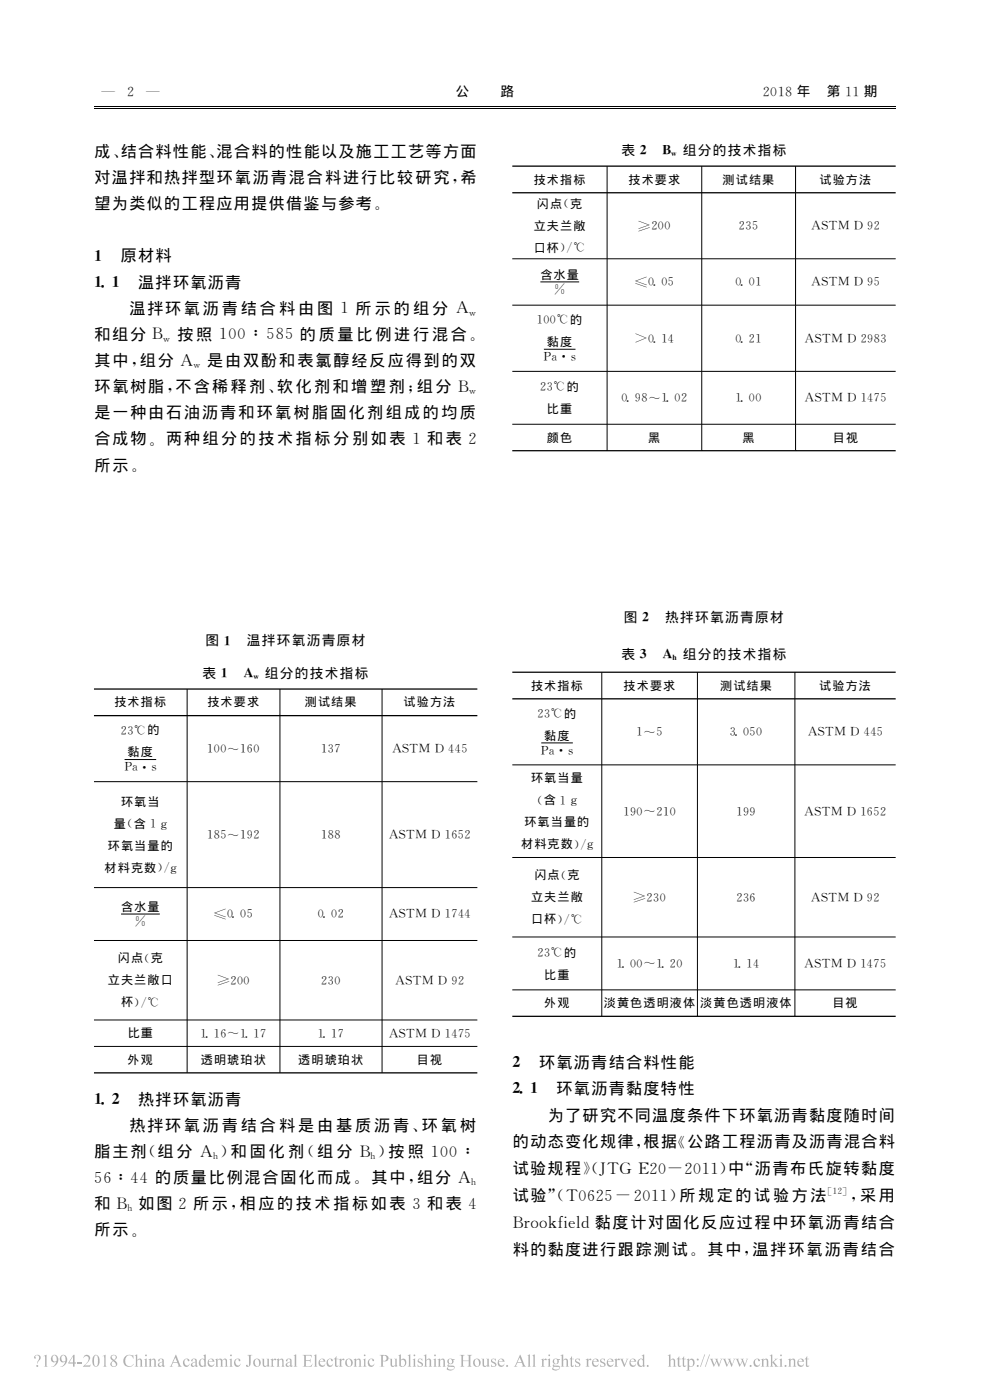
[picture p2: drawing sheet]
<svg xmlns="http://www.w3.org/2000/svg" width="210mm" height="297mm" viewBox="0 0 210 297" stroke-linecap="round" stroke-linejoin="round" font-family="sans-serif">
<path d="M108.7 35.2h81.3M108.7 40.9h81.3M108.7 95.6h81.3M19.9 146.2h81.3M19.9 151.8h81.3M108.7 142.6h81.3M108.7 148.2h81.3M108.7 215.6h81.3M19.9 227.6h81.3" fill="none" stroke="#000" stroke-width=".27"/>
<g fill="none" stroke="#000" stroke-width=".21">
<path d="M19.9 22.6h170.1M19.9 23.1h170.1M128.8 35.2v60.4M148.8 35.2v60.4M168.7 35.2v60.4M108.7 54.9h81.3M114.6 59.8h8.2M108.7 64.7h81.3M108.7 78.8h81.3M115.4 74.1h6.7M108.7 90h81.3M39.7 146.2v81.4"/>
<path d="M59.4 146.2v81.4M81 146.2v81.4M114.8 157.6h6.7M127.6 142.6v73M147.9 142.6v73M168.6 142.6v73M19.9 165.8h81.3M26.4 161.1h6.7M108.7 162.2h81.3M19.9 188.3h81.3M19.9 199.5h81.3M25.7 193.9h8.2"/>
<path d="M108.7 181.9h81.3M108.7 198.8h81.3M19.9 216.4h81.3M108.7 210h81.3M19.9 222h81.3"/>
</g>
<g fill="#b3b3b3">
<path d="M7.3 287.7a.73 .73 0 0 1 1.2-.1 .73 .73 0 0 1-.3 1.2l-.3 .5v-.5a.79 .79 0 0 0-.1-1.3 .48 .48 0 0 0-.3 .7l-.2-.2zM7.7 289.7a.22 .22 0 0 1 .4 0 .22 .22 0 0 1-.4 0z" fill-rule="evenodd"/>
<path d="M141.6 287.5l.6-.2v1.2a.54 .54 0 0 1 .7-.3 .54 .54 0 0 1 .3 .7v.9l.3 .1h-.9l.3-.2v-1a.35 .35 0 0 0-.3-.3 .35 .35 0 0 0-.4 .2v1.2l.3 .1h-.9l.3-.2v-2z" fill-rule="evenodd"/>
<path d="M13 287.5a.93 .93 0 0 1 1.1 .3 .93 .93 0 0 1 .1 1.1 1.34 1.34 0 0 1-1.5 1 1.26 1.26 0 0 0 1.1-1.1 .77 .77 0 0 1-1.1-.2 .77 .77 0 0 1 .3-1.1zM13.3 287.5a.64 .64 0 0 0-.3 .9 .64 .64 0 0 0 .9 .3 .99 .99 0 0 0-.5-1.2z" fill-rule="evenodd"/>
<path d="M15.6 287.4h.2v1.6h.3v.2h-.3v.7h-.3v-.7h-1v-.2zM15.5 287.7l-.8 1.3h.8z" fill-rule="evenodd"/>
<path d="M16.4 288.9h1v.3h-1z" fill-rule="evenodd"/>
<path d="M17.9 287.5a.77 .77 0 0 1 1.1 .2 .77 .77 0 0 1-.2 1.1l-.8 .8h.9l.4-.2-.2 .5h-1.5a2.65 2.65 0 0 0 1.2-1.9 .6 .6 0 0 0-.6-.3 .6 .6 0 0 0-.5 .4z" fill-rule="evenodd"/>
<path d="M19.9 287.6a.73 .73 0 0 1 .9-.1 .73 .73 0 0 1 .3 .8 1.08 1.08 0 0 1-1 1.6 1.75 1.75 0 0 1-.2-2.3zM20.2 287.5a2.28 2.28 0 0 0 0 2.3h.3a2.23 2.23 0 0 0 0-2.3z" fill-rule="evenodd"/>
<path d="M21.8 287.7l.6-.3v2.2l.3 .3h-.9l.3-.1v-1.7v-.4z" fill-rule="evenodd"/>
<path d="M45.5 288.4l.6-.2v.3a.52 .52 0 0 1 .5-.3 .52 .52 0 0 1 .5 .3 .53 .53 0 0 1 .7-.3 .53 .53 0 0 1 .4 .6v.9l.2 .2h-.8l.3-.2v-.9a.35 .35 0 0 0-.3-.4 .35 .35 0 0 0-.4 .3v1.1l.2 .1h-.8l.2-.2v-.9a.37 .37 0 0 0-.2-.4 .37 .37 0 0 0-.5 .2v1.1l.3 .2h-.8l.2-.1v-1.3z" fill-rule="evenodd"/>
<path d="M125.8 288.4a.67 .67 0 0 1 .8-.2 .67 .67 0 0 1 .4 .7h-1.2a.6 .6 0 0 0 .4 .7 .6 .6 0 0 0 .8-.4 .74 .74 0 0 1-1 .7 .74 .74 0 0 1-.4-1.1zM126 288.4l-.2 .3h.8a.39 .39 0 0 0-.2-.3 .39 .39 0 0 0-.4 0z" fill-rule="evenodd"/>
<path d="M28.5 287.5l.6-.2v1.2a.55 .55 0 0 1 .7-.3 .55 .55 0 0 1 .3 .7v.8l.3 .2h-.8l.2-.2v-1a.35 .35 0 0 0-.3-.3 .35 .35 0 0 0-.4 .2v1.1l.3 .2h-.9l.3-.1v-.3v-1.7v-.3z" fill-rule="evenodd"/>
<path d="M78.2 288.4a.54 .54 0 0 1 .7-.3 .54 .54 0 0 1 .3 .6h-.1a.42 .42 0 0 0-.5-.4 .42 .42 0 0 0-.3 .6 .59 .59 0 0 0 .4 .7 .59 .59 0 0 0 .7-.4 .75 .75 0 0 1-1 .7 .75 .75 0 0 1-.4-1.1z" fill-rule="evenodd"/>
<path d="M9.2 287.7l.7-.3v2.3l.3 .2h-.9l.3-.1v-2z" fill-rule="evenodd"/>
<path d="M53.6 289a.85 .85 0 0 1 1.7 0 .85 .85 0 0 1-1.7 0zM54.2 288.4a.86 .86 0 0 0 .5 1.4 .91 .91 0 0 0-.3-1.5z" fill-rule="evenodd"/>
<path d="M128.9 288.4a.69 .69 0 0 1 .8-.2 .69 .69 0 0 1 .4 .7h-1.2a.6 .6 0 0 0 .4 .7 .6 .6 0 0 0 .8-.4 .73 .73 0 0 1-1 .7 .73 .73 0 0 1-.4-1.1zM129.1 288.4l-.2 .3h.9a.4 .4 0 0 0-.3-.4 .4 .4 0 0 0-.4 .1z" fill-rule="evenodd"/>
<path d="M39.1 288.4a.56 .56 0 0 1 .6-.2 .56 .56 0 0 1 .4 .5 .27 .27 0 0 1-.3-.1 .27 .27 0 0 1-.1-.2 .6 .6 0 0 0-.6 .3 .6 .6 0 0 0 .2 .7 .55 .55 0 0 0 .5 .2 .55 .55 0 0 0 .5-.4 .76 .76 0 0 1-1 .7 .76 .76 0 0 1-.5-1.1z" fill-rule="evenodd"/>
<path d="M88.7 288.3l.9-.1v.5a.45 .45 0 0 0-.3-.4 .45 .45 0 0 0-.5 .1v.3l.3 .2a.59 .59 0 0 1 .5 .7 .59 .59 0 0 1-.9 .3h-.1v-.5a.45 .45 0 0 0 .3 .4 .45 .45 0 0 0 .5-.2v-.3l-.7-.4z" fill-rule="evenodd"/>
<path d="M44.2 288.4a.69 .69 0 0 1 .8-.2 .69 .69 0 0 1 .5 .7h-1.2a.6 .6 0 0 0 .3 .7 .6 .6 0 0 0 .8-.4 .73 .73 0 0 1-.9 .7 .73 .73 0 0 1-.4-1.1zM44.4 288.4l-.1 .3h.8a.4 .4 0 0 0-.2-.4 .4 .4 0 0 0-.5 .1z" fill-rule="evenodd"/>
<path d="M23.6 287.5a.63 .63 0 0 1 1 .1 .63 .63 0 0 1-.3 .9 .73 .73 0 0 1 .6 .9 .73 .73 0 0 1-.8 .6 .73 .73 0 0 1-.7-.8l.5-.6a.68 .68 0 0 1-.3-1.1zM23.8 287.6l-.1 .3 .5 .6a.49 .49 0 0 0 .4-.7 .49 .49 0 0 0-.8-.2zM24 288.7a.55 .55 0 0 0-.3 .8 .55 .55 0 0 0 .9 .1l-.1-.4z" fill-rule="evenodd"/>
<path d="M133.7 288.4a.69 .69 0 0 1 .8-.2 .69 .69 0 0 1 .4 .7h-1.2a.6 .6 0 0 0 .4 .7 .6 .6 0 0 0 .8-.4 .73 .73 0 0 1-1 .7 .73 .73 0 0 1-.4-1.1zM133.9 288.4l-.2 .3h.8a.4 .4 0 0 0-.2-.4 .4 .4 0 0 0-.4 .1z" fill-rule="evenodd"/>
<path d="M49.8 288.4a.54 .54 0 0 1 .7-.3 .54 .54 0 0 1 .4 .6h-.2a.42 .42 0 0 0-.5-.4 .42 .42 0 0 0-.3 .6 .59 .59 0 0 0 .4 .7 .59 .59 0 0 0 .7-.4 .75 .75 0 0 1-.9 .7 .75 .75 0 0 1-.4-1.1z" fill-rule="evenodd"/>
<path d="M52.5 287.4h1l-.3 .3v1.4a.58 .58 0 0 1-.3 .7 .58 .58 0 0 1-.7-.1l.2-.2 .3 .3 .1-.2v-1.9z" fill-rule="evenodd"/>
<path d="M55.4 288.2h.6v1.1a.36 .36 0 0 0 .3 .4 .36 .36 0 0 0 .4-.2v-1.1l-.2-.2h.5v1.4l.3 .1-.6 .2v-.3a.54 .54 0 0 1-.6 .3 .54 .54 0 0 1-.4-.6v-.9z" fill-rule="evenodd"/>
<path d="M57.3 288.4l.6-.2v.3l.4-.3a.18 .18 0 0 1 .3 .1 .18 .18 0 0 1-.2 .2l-.3-.1-.2 .3v1l.3 .2h-.9l.3-.1v-.3v-1z" fill-rule="evenodd"/>
<path d="M105.8 288.4a.69 .69 0 0 1 .7-.2 .69 .69 0 0 1 .5 .7h-1.2a.6 .6 0 0 0 .4 .7 .6 .6 0 0 0 .7-.4 .73 .73 0 0 1-.9 .7 .73 .73 0 0 1-.4-1.1zM105.9 288.4l-.1 .3h.8a.4 .4 0 0 0-.2-.4 .4 .4 0 0 0-.5 .1z" fill-rule="evenodd"/>
<path d="M62.3 287.5l.5-.2v2.5l.3 .1h-.8l.2-.4v-1.8z" fill-rule="evenodd"/>
<path d="M60.8 288.3a.6 .6 0 0 1 .7-.1 .6 .6 0 0 1 .3 .6l.1 .9h.2l-.4 .2-.1-.2a.49 .49 0 0 1-.8 .2 .49 .49 0 0 1-.1-.7l.9-.4-.1-.3a.35 .35 0 0 0-.4-.2 .35 .35 0 0 0-.2 .5l-.3-.2zM61 289.2v.5h.3l.3-.1v-.7z" fill-rule="evenodd"/>
<path d="M64.2 287.4h1.9v.6l-.3-.4-.9-.1v1h.8l.2-.3v.8l-.2-.3h-.8l.1 1.1a.89 .89 0 0 0 1.2-.5l-.1 .6h-1.9l.3-.1v-.3v-1.8z" fill-rule="evenodd"/>
<path d="M66.5 287.5l.6-.2v2.4l.2 .2h-.8l.3-.1v-2.1z" fill-rule="evenodd"/>
<path d="M92.1 287.5a.2 .2 0 0 1 .4 0 .2 .2 0 0 1-.4 0zM91.8 288.4l.6-.2v1.5l.3 .2h-.8l.2-.1v-1.3z" fill-rule="evenodd"/>
<path d="M71.3 287.7l.1 .5h.4l-.4 .1v1.3l.1 .1 .3-.1a.38 .38 0 0 1-.5 .4 .38 .38 0 0 1-.3-.5v-1.2h-.2z" fill-rule="evenodd"/>
<path d="M130.2 288.4l.6-.2v.3l.3-.3h.2a.2 .2 0 0 1 .1 .3 .2 .2 0 0 1-.3-.1l-.3 .3v1l.3 .2h-.9l.3-.2v-1.2z" fill-rule="evenodd"/>
<path d="M71.8 288.4l.6-.2v.3l.3-.3h.2a.2 .2 0 0 1 .1 .3 .21 .21 0 0 1-.4-.1l-.2 .3v1l.3 .2h-.9l.3-.2v-1.2z" fill-rule="evenodd"/>
<path d="M127.4 288.3l.9-.1v.5a.47 .47 0 0 0-.3-.4 .47 .47 0 0 0-.5 .1l.3 .5a.59 .59 0 0 1 .6 .8 .59 .59 0 0 1-1 .2h-.1v-.5a.48 .48 0 0 0 .3 .4 .48 .48 0 0 0 .6-.2l-.1-.3-.7-.4z" fill-rule="evenodd"/>
<path d="M77.2 287.5a.18 .18 0 0 1 .3 0 .18 .18 0 0 1-.3 0zM76.9 288.4l.6-.2v1.5l.3 .2h-.9l.3-.1v-.3v-1z" fill-rule="evenodd"/>
<path d="M30.8 287.5a.18 .18 0 0 1 .3 0 .18 .18 0 0 1-.3 0zM30.5 288.4l.6-.2v1.5l.3 .2h-.8l.2-.1v-1.3z" fill-rule="evenodd"/>
<path d="M80.5 287.4h.9a.76 .76 0 0 1 1 .8 .76 .76 0 0 1-1.2 .5v1.1l.4 .1h-1.1l.3-.1 .1-.3v-1.8zM81.2 287.6v1a.57 .57 0 0 0 .8-.5 .57 .57 0 0 0-.8-.5z" fill-rule="evenodd"/>
<path d="M82.5 288.2h.6v1.1a.36 .36 0 0 0 .3 .4 .36 .36 0 0 0 .5-.2l-.1-1.1-.2-.2h.5v1.3l.1 .2h.2l-.5 .2v-.3a.54 .54 0 0 1-.7 .3 .54 .54 0 0 1-.4-.6v-.9z" fill-rule="evenodd"/>
<path d="M48.8 287.5a.2 .2 0 0 1 .4 0 .2 .2 0 0 1-.4 0zM48.6 288.4l.5-.2 .1 1.5 .2 .2h-.8l.2-.1 .1-.3-.1-1z" fill-rule="evenodd"/>
<path d="M86.5 287.5l.5-.2v2.5l.3 .1h-.8l.2-.4v-1.8z" fill-rule="evenodd"/>
<path d="M87.7 287.5a.2 .2 0 0 1 .4 0 .2 .2 0 0 1-.4 0zM87.5 288.4l.6-.2v1.5l.2 .2h-.8l.2-.1v-1.3z" fill-rule="evenodd"/>
<path d="M40.6 288.5a.61 .61 0 0 1 .7-.3 .61 .61 0 0 1 .4 .6l.1 .9h.2l-.4 .2-.1-.2a.49 .49 0 0 1-.8 .2 .49 .49 0 0 1-.1-.7l.9-.4-.1-.3a.35 .35 0 0 0-.4-.2 .35 .35 0 0 0-.2 .5l-.2-.1zM40.9 289.2v.5h.3l.3-.1v-.7z" fill-rule="evenodd"/>
<path d="M67.8 288.4a.67 .67 0 0 1 .8-.2 .67 .67 0 0 1 .4 .7h-1.2a.6 .6 0 0 0 .4 .7 .6 .6 0 0 0 .8-.4 .74 .74 0 0 1-1 .7 .74 .74 0 0 1-.4-1.1zM68 288.4l-.2 .3h.8a.39 .39 0 0 0-.2-.3 .39 .39 0 0 0-.4 0z" fill-rule="evenodd"/>
<path d="M145.6 288.4l.6-.2v.4a.62 .62 0 0 1 .7-.4 .62 .62 0 0 1 .4 .8 .76 .76 0 0 1-.3 .8 .76 .76 0 0 1-.8 0v.7l.2 .2h-.9l.3-.1v-.3v-1.8zM146.2 288.7v.6a.46 .46 0 0 0 .5 .6 .46 .46 0 0 0 .3-.7 .49 .49 0 0 0-.2-.7 .49 .49 0 0 0-.6 .2z" fill-rule="evenodd"/>
<path d="M92.7 288.4l.6-.2v.3a.54 .54 0 0 1 .7-.3 .54 .54 0 0 1 .4 .6v1l.2 .1h-.8l.3-.2v-.9l-.1-.3-.2-.1-.5 .2v1.1l.3 .2h-.8l.2-.2v-1.2z" fill-rule="evenodd"/>
<path d="M95.1 288.4l.4-.2 .9 .1v.2h-.3a.68 .68 0 0 1-.1 .8 .68 .68 0 0 1-.8 .1l-.1 .2 .3 .1a.73 .73 0 0 1 1 .5 .9 .9 0 0 1-.8 .6 .9 .9 0 0 1-.8-.5l.3-.4-.2-.3 .3-.3-.3-.5zM95.3 288.4a.48 .48 0 0 0-.1 .6 .48 .48 0 0 0 .6 .2 .48 .48 0 0 0 .1-.6 .48 .48 0 0 0-.6-.2zM95.1 289.9l-.1 .3a.73 .73 0 0 0 .7 .3 .73 .73 0 0 0 .6-.5z" fill-rule="evenodd"/>
<path d="M114.7 288.4l.6-.2v.3l.3-.3h.2a.2 .2 0 0 1 .1 .3 .21 .21 0 0 1-.4-.1l-.2 .3v1l.3 .2h-.9l.3-.2v-1.2z" fill-rule="evenodd"/>
<path d="M97.5 287.4h1.1l-.4 .3v.9h1.2v-1l-.3-.2h1l-.3 .2v2l.3 .3h-1l.3-.1v-1.1h-1.2v.9l.4 .3h-1.1l.3-.1 .1-.3v-1.8z" fill-rule="evenodd"/>
<path d="M167.1 288.4l.6-.2v.3a.52 .52 0 0 1 .6-.3 .52 .52 0 0 1 .4 .6v1l.2 .1h-.8l.2-.1 .1-.3v-.9l-.3-.2-.4 .2v1.2l.2 .1h-.8l.3-.2v-1.2z" fill-rule="evenodd"/>
<path d="M102.1 288.2h.6v1.1a.36 .36 0 0 0 .2 .4 .36 .36 0 0 0 .5-.2l-.1-1.1-.2-.2h.6v1.4l.3 .1-.6 .2v-.3a.54 .54 0 0 1-.7 .3 .54 .54 0 0 1-.4-.6v-.9z" fill-rule="evenodd"/>
<path d="M104.3 288.3l.9-.1v.5a.47 .47 0 0 0-.3-.4 .47 .47 0 0 0-.5 .1l.2 .5a.59 .59 0 0 1 .6 .8 .59 .59 0 0 1-1 .2h-.1v-.5a.48 .48 0 0 0 .4 .4 .48 .48 0 0 0 .5-.2l-.1-.3-.7-.4z" fill-rule="evenodd"/>
<path d="M69.5 288.4a.54 .54 0 0 1 .6-.3 .54 .54 0 0 1 .4 .6h-.2a.42 .42 0 0 0-.5-.4 .42 .42 0 0 0-.3 .6 .59 .59 0 0 0 .4 .7 .59 .59 0 0 0 .8-.4 .75 .75 0 0 1-1 .7 .75 .75 0 0 1-.4-1.1z" fill-rule="evenodd"/>
<path d="M156 288.2h.7l-.1 .2 .4 1.1 .4-.8-.4-.5h.8l-.2 .2 .4 1.1 .4-1.1-.2-.2 .5 .1-.7 1.6-.6-1.1-.6 1.1-.6-1.5z" fill-rule="evenodd"/>
<path d="M110.3 287.4l1 2.3 .3 .2h-1l.3-.2-.2-.6h-1l-.2 .6 .2 .2h-.7l.4-.5zM110.2 288l-.5 1h.9z" fill-rule="evenodd"/>
<path d="M111.8 287.5l.6-.2v2.4l.2 .2h-.8l.3-.1v-2.1z" fill-rule="evenodd"/>
<path d="M112.9 287.5l.5-.2v2.2l.1 .3 .2 .1h-.8l.2-.1v-.3v-1.7v-.3z" fill-rule="evenodd"/>
<path d="M43.1 287.5l.5-.2v2.3l.3 .1-.6 .2v-.2a.74 .74 0 0 1-1 0 .74 .74 0 0 1 0-1l.4-.5 .6 .1v-.6zM42.7 288.4a.77 .77 0 0 0 .5 1.3l.1-.1v-.9a.39 .39 0 0 0-.2-.3 .39 .39 0 0 0-.4 0z" fill-rule="evenodd"/>
<path d="M116.3 287.5a.2 .2 0 0 1 .4 0 .2 .2 0 0 1-.4 0zM116.1 288.4l.6-.2v1.6l.2 .1h-.8l.2-.2v-1.2z" fill-rule="evenodd"/>
<path d="M117.4 288.4l.5-.2 .9 .2-.4 .1a.68 .68 0 0 1-.1 .8 .68 .68 0 0 1-.8 .1l-.1 .2 .3 .1a.72 .72 0 0 1 1.1 .5 .9 .9 0 0 1-.8 .6 .9 .9 0 0 1-.9-.5l.3-.4-.1-.3 .2-.3-.3-.4zM117.6 288.4a.49 .49 0 0 0-.1 .6 .49 .49 0 0 0 .6 .2 .5 .5 0 0 0 .1-.6 .5 .5 0 0 0-.6-.2zM117.5 289.9l-.2 .3a.73 .73 0 0 0 .7 .3 .73 .73 0 0 0 .6-.5z" fill-rule="evenodd"/>
<path d="M160.1 288.4a.56 .56 0 0 1 .6-.2 .56 .56 0 0 1 .4 .5 .27 .27 0 0 1-.3-.1 .27 .27 0 0 1-.1-.2 .6 .6 0 0 0-.6 .3 .6 .6 0 0 0 .2 .7 .55 .55 0 0 0 .5 .2 .55 .55 0 0 0 .5-.4 .76 .76 0 0 1-1 .7 .76 .76 0 0 1-.5-1.1z" fill-rule="evenodd"/>
<path d="M121.3 287.7v.5h.4l-.4 .1v1.3l.1 .1 .3-.1a.32 .32 0 0 1-.3 .3 .32 .32 0 0 1-.4-.2v-1.4h-.2z" fill-rule="evenodd"/>
<path d="M122.1 288.3l.9-.1v.5a.44 .44 0 0 0-.3-.4 .44 .44 0 0 0-.5 .2l.3 .4a.59 .59 0 0 1 .5 .7 .59 .59 0 0 1-.9 .3h-.1v-.5a.48 .48 0 0 0 .3 .4 .48 .48 0 0 0 .5-.2v-.3l-.8-.5z" fill-rule="evenodd"/>
<path d="M74.9 288.4l.6-.2v.3a.52 .52 0 0 1 .7-.3 .52 .52 0 0 1 .3 .6l.1 1 .2 .1h-.8l.2-.1v-.3v-.9l-.2-.2-.5 .2v1.2l.3 .1h-.8l.2-.2v-1.2z" fill-rule="evenodd"/>
<path d="M124.2 288.4l.6-.2v.3l.3-.3 .3 .1a.23 .23 0 0 1-.2 .2 .23 .23 0 0 1-.2-.1l-.2 .3v1l.3 .2h-.9l.3-.2v-1.2z" fill-rule="evenodd"/>
<path d="M153.3 288.2h.7l-.1 .3 .4 1 .4-.8-.4-.5h.7l-.1 .3 .4 1 .4-1.1-.2-.2 .5 .1-.3 .2-.5 1.4-.5-1.1-.6 1.1-.6-1.5z" fill-rule="evenodd"/>
<path d="M73.1 289a.86 .86 0 0 1 1.7 0 .86 .86 0 0 1-1.7 0zM73.7 288.4a.88 .88 0 0 0 .5 1.4 .9 .9 0 0 0-.3-1.5z" fill-rule="evenodd"/>
<path d="M37.3 287.4l1 2.3 .3 .2h-1l.3-.2-.3-.6h-.9l-.3 .6 .3 .2h-.8l.5-.5zM37.2 288l-.5 1h.9z" fill-rule="evenodd"/>
<path d="M118.9 287.5l.6-.2v1.2a.55 .55 0 0 1 .7-.3 .55 .55 0 0 1 .3 .7v.9l.2 .1h-.8l.3-.2v-1a.35 .35 0 0 0-.4-.3 .35 .35 0 0 0-.3 .2v1.2l.2 .1h-.8l.2-.1v-2.1z" fill-rule="evenodd"/>
<path d="M84.4 287.5l.6-.2v1.2a.69 .69 0 0 1 1-.2 .69 .69 0 0 1 .1 1 .91 .91 0 0 1-1.4 .5v-2.1zM85.1 288.5l-.1 1.2a.64 .64 0 0 0 .9-.2 .64 .64 0 0 0-.2-.9l-.3-.2z" fill-rule="evenodd"/>
<path d="M136.1 287.5l.5-.2v2.2l.1 .2h.2l-.6 .2v-.2a.75 .75 0 0 1-1 0 .75 .75 0 0 1 0-1l.5-.5 .5 .1v-.7zM135.7 288.4a.75 .75 0 0 0-.2 .8 .75 .75 0 0 0 .7 .5l.1-.1v-.9a.39 .39 0 0 0-.2-.3 .39 .39 0 0 0-.4 0z" fill-rule="evenodd"/>
<path d="M58.6 288.4l.6-.2v.3a.52 .52 0 0 1 .6-.3 .52 .52 0 0 1 .3 .6l.1 1 .2 .1h-.8l.2-.1 .1-.3-.1-.9-.2-.2-.4 .2v1.2l.2 .1h-.8l.2-.2v-1.2z" fill-rule="evenodd"/>
<path d="M31.4 288.4l.6-.2v.3a.54 .54 0 0 1 .7-.3 .54 .54 0 0 1 .4 .6v1l.2 .1h-.8l.2-.2v-.9v-.3l-.2-.1-.5 .2v1.1l.3 .2h-.8l.2-.2v-1.2z" fill-rule="evenodd"/>
<path d="M11 287.7a.85 .85 0 0 1 1.1-.1 .85 .85 0 0 1 .3 1.1 1.38 1.38 0 0 1-1.6 1.2 1.2 1.2 0 0 0 1.2-1.1 .75 .75 0 0 1-1.1-.1 .75 .75 0 0 1 .1-1zM11.3 287.7a.65 .65 0 0 0-.1 .7 .65 .65 0 0 0 .7 .3 .74 .74 0 0 0-.5-1.2z" fill-rule="evenodd"/>
<path d="M144 287.7l.1 .5h.4l-.4 .1v1.3l.1 .1 .3-.1a.39 .39 0 0 1-.4 .4 .39 .39 0 0 1-.3-.5v-1.2h-.3z" fill-rule="evenodd"/>
<path d="M145.1 287.7v.5h.4l-.4 .1v1.3l.1 .1 .3-.1a.32 .32 0 0 1-.4 .3 .32 .32 0 0 1-.3-.2v-1.4h-.3z" fill-rule="evenodd"/>
<path d="M33.7 288.3a.62 .62 0 0 1 .7-.1 .62 .62 0 0 1 .3 .6l.1 .9h.2l-.4 .2-.2-.2a.51 .51 0 0 1-.9 .1 .51 .51 0 0 1 .5-.8l.4-.2v-.3a.36 .36 0 0 0-.4-.2 .36 .36 0 0 0-.3 .5l-.1-.1zM33.8 289.2l.1 .5h.3l.2-.1v-.7z" fill-rule="evenodd"/>
<path d="M147.8 288.4a.21 .21 0 0 1 .4 0 .21 .21 0 0 1-.4 0zM147.7 289.7a.25 .25 0 0 1 .5 0 .25 .25 0 0 1-.5 0z" fill-rule="evenodd"/>
<path d="M149.4 287.3h.1l-.9 2.6h-.1z" fill-rule="evenodd"/>
<path d="M150.4 287.3h.2l-1 2.6h-.1z" fill-rule="evenodd"/>
<path d="M150.6 288.2h.7l-.2 .3 .4 1 .4-.8-.3-.5h.7l-.1 .3 .3 1 .4-1.1-.2-.2 .5 .1-.2 .2-.5 1.4-.5-1.1-.6 1.1z" fill-rule="evenodd"/>
<path d="M26.6 287.7a1.78 1.78 0 0 1 1.6-.2l.1-.1v.8a.92 .92 0 0 0-1.1-.7 .92 .92 0 0 0-.6 1.2 .98 .98 0 0 0 .6 1.1 .98 .98 0 0 0 1.2-.5 1.24 1.24 0 0 1-1.9 .3 1.24 1.24 0 0 1 .1-1.9z" fill-rule="evenodd"/>
<path d="M89.9 287.5l.5-.2v1.2a.55 .55 0 0 1 .7-.3 .55 .55 0 0 1 .3 .7v.8l.3 .2h-.8l.2-.2v-1a.35 .35 0 0 0-.3-.3 .35 .35 0 0 0-.4 .2v1.1l.3 .2h-.8l.2-.1v-.3v-1.7v-.3z" fill-rule="evenodd"/>
<path d="M100.3 289a.85 .85 0 0 1 1.7 0 .85 .85 0 0 1-1.7 0zM100.8 288.4a.86 .86 0 0 0 .6 1.4 .91 .91 0 0 0-.4-1.5z" fill-rule="evenodd"/>
<path d="M161.3 288.4l.6-.2v.3a.54 .54 0 0 1 .7-.3 .54 .54 0 0 1 .3 .6v1l.3 .1h-.8l.2-.2v-.9v-.3l-.3-.1-.4 .2v1.1l.3 .2h-.8l.2-.2v-1.2z" fill-rule="evenodd"/>
<path d="M163.2 287.5l.6-.2v1.7l.6-.6-.1-.2h.7l-.9 .7 1 1h-.8l.1-.2-.6-.7v.8l.3 .1h-.9l.3-.1v-.3v-1.7l-.1-.3z" fill-rule="evenodd"/>
<path d="M165.5 287.5a.18 .18 0 0 1 .3 0 .18 .18 0 0 1-.3 0zM165.2 288.4l.6-.2v1.5l.3 .2h-.9l.3-.1v-1.3z" fill-rule="evenodd"/>
<path d="M131.5 288.2h.8l-.2 .2 .4 1.1 .4-1.1-.1-.2h.5l-.8 1.7-.8-1.5z" fill-rule="evenodd"/>
<path d="M169.3 288.4a.67 .67 0 0 1 .8-.2 .67 .67 0 0 1 .4 .7h-1.1a.6 .6 0 0 0 .3 .7 .6 .6 0 0 0 .8-.4 .74 .74 0 0 1-1 .7 .74 .74 0 0 1-.4-1.1zM169.5 288.4l-.1 .3h.7a.39 .39 0 0 0-.1-.3 .39 .39 0 0 0-.5 0z" fill-rule="evenodd"/>
<path d="M171.2 287.7v.5h.4l-.4 .1v1.3l.1 .1 .3-.1a.32 .32 0 0 1-.3 .3 .32 .32 0 0 1-.4-.2v-1.4h-.3z" fill-rule="evenodd"/>
<circle cx="107.5" cy="289.7" r=".23"/>
<circle cx="166.6" cy="289.7" r=".23"/>
<circle cx="159.2" cy="289.7" r=".23"/>
<circle cx="137.4" cy="289.7" r=".22"/>
</g>
<g font-size="3.4">
<text x="20.1" y="33.3">成、 结合料性能、 混合料的性能以及施工工艺等方面</text>
<text x="20.1" y="38.8">对温拌和热拌型环氧沥青混合料进行比较研究， 希</text>
<text x="20.1" y="44.4">望为类似的工程应用提供借鉴与参考。</text>
<text x="19.1" y="55.8">１</text>
<text x="25.6" y="55.5">原材料</text>
<text x="19.1" y="61.3">１．</text>
<text x="22.8" y="61.3">１</text>
<text x="29.3" y="61">温拌环氧沥青</text>
<text x="27.5" y="66.5">温拌环氧 沥 青 结 合 料 由 图 １ 所 示 的 组 分 Ａ</text>
<text x="20.1" y="77.6">其中， 组分 Ａ</text>
<text x="20.1" y="72.1">和组分 Ｂ</text>
<text x="37.6" y="72.1">按照 １００∶５８５的质量比例 进行 混合。</text>
<text x="43.9" y="77.6">是由双酚和表氯醇经反应得到的双</text>
<text x="20.1" y="83.2">环氧树脂， 不含稀释剂、 软化剂和增塑剂； 组分 Ｂ</text>
<text x="20.1" y="88.7">是一种由石油沥青和环氧树脂固化剂组成的均质</text>
<text x="20.1" y="94.3">合成物。</text>
<text x="35.3" y="94.3">两种组分的技术指标分别如表 １和表２</text>
<text x="20.1" y="99.8">所示。</text>
<text x="107.9" y="226.8">２</text>
<text x="114.3" y="226.4">环氧沥青结合料性能</text>
<text x="107.9" y="232.3">２．</text>
<text x="111.6" y="232.3">１</text>
<text x="118" y="232">环氧沥青黏度特性</text>
<text x="19.1" y="234.7">１．</text>
<text x="22.8" y="234.7">２</text>
<text x="27.5" y="239.9">热拌环氧 沥 青 结 合 料 是 由 基 质 沥 青、 环 氧 树</text>
<text x="29.3" y="234.3">热拌环氧沥青</text>
<text x="116.2" y="237.7">为了研究不同温度条件下环氧沥青黏度随时间</text>
<text x="20.1" y="245.4">脂主剂（ 组 分 Ａ ） 和 固 化 剂 （ 组 分 Ｂ ） 按 照 １００∶</text>
<text x="108.8" y="243.4">的动态变化规律， 根据《 公路工程沥青及沥青混合料</text>
<text x="19.1" y="251.3">５６∶４４ 的质量比例混合固化而成。</text>
<text x="78.8" y="251">其中， 组分 Ａ</text>
<text x="108.8" y="249">试验规程》 （ＪＴＧＥ２</text>
<text x="138.7" y="249.4">０－２１</text>
<text x="146.1" y="249.4">０１） 中“ 沥青布氏旋转黏度</text>
<text x="20.1" y="256.5">和 Ｂ 如图２所示， 相应的技术指标如表３和表４</text>
<text x="108.8" y="254.8">试验”（ Ｔ０２</text>
<text x="123.7" y="255.1">６５－２１</text>
<text x="135.4" y="255.1">０１） 所规定的试验方法</text>
<text x="180.3" y="254.6">， 采用</text>
<text x="20.1" y="262">所示。</text>
<text x="108.2" y="260.8">Ｂｒｏｋｉｌ</text>
<text x="111.7" y="260.8">ｏ ｆｅｄ黏度计对固化反应过程中环氧沥青结合</text>
<text x="108.8" y="266.2">料的黏度进行跟踪测试。</text>
<text x="150" y="266.2">其中， 温拌环氧沥青结合</text>
</g>
<g font-size="2.9">
<text x="21.5" y="20.4">— ２ —</text>
<text x="96.6" y="20.4">公</text>
<text x="106.2" y="20.4">路　　　　　　　　　　　 　　　　　２１</text>
<text x="162.7" y="20.7">０８年</text>
<text x="175.3" y="20.4">第１</text>
<text x="180.1" y="20.7">１期</text>
<text x="131.8" y="32.8">表２</text>
<text x="140" y="33.1">Ｂ 组分的技术指标</text>
<text x="132.3" y="131.9">图２</text>
<text x="141.1" y="131.9">热拌环氧沥青原材</text>
<text x="43.6" y="136.9">图１</text>
<text x="52.3" y="136.9">温拌环氧沥青原材</text>
<text x="43" y="143.7">表１</text>
<text x="131.8" y="139.8">表３</text>
<text x="140.1" y="140.1">Ａ 组分的技术指标</text>
<text x="51.3" y="144">Ａ 组分的技术指标</text>
</g>
<g font-size="2.6">
<text x="113.2" y="38.9">技术指标</text>
<text x="133.3" y="38.9">技术要求</text>
<text x="153.2" y="38.9">测试结果</text>
<text x="173.8" y="38.9">试验方法</text>
<text x="113.9" y="44.1">闪点（ 克</text>
<text x="113.2" y="48.8">立夫兰敞</text>
<text x="113.2" y="53.4">口杯）／ ℃</text>
<text x="135.4" y="49.2">≥２０</text>
<text x="138.9" y="49">０</text>
<text x="156.1" y="49">２５</text>
<text x="157.5" y="49">３</text>
<text x="171.8" y="49">ＡＳＴＭ Ｄ９</text>
<text x="184.7" y="49">２</text>
<text x="114.6" y="59.1">含水量</text>
<text x="117.4" y="62.5">％</text>
<text x="134.7" y="61.1">≤０．５</text>
<text x="139.6" y="60.9">０</text>
<text x="155.4" y="60.9">０．１</text>
<text x="158.2" y="60.9">０</text>
<text x="171.8" y="60.9">ＡＳＴＭ Ｄ９</text>
<text x="184.7" y="60.9">５</text>
<text x="113.2" y="69">１０℃的</text>
<text x="114.6" y="69">０</text>
<text x="114.9" y="76.8">Ｐａ· ｓ</text>
<text x="116" y="73.4">黏度</text>
<text x="134.7" y="73">＞０．４</text>
<text x="139.6" y="72.9">１</text>
<text x="155.4" y="72.9">０．１</text>
<text x="158.2" y="72.9">２</text>
<text x="170.4" y="72.9">ＡＳＴＭ Ｄ２８</text>
<text x="183.3" y="72.9">９３</text>
<text x="113.9" y="83.2">２</text>
<text x="115.3" y="83.2">３℃的</text>
<text x="116" y="87.6">比重</text>
<text x="131.2" y="85.5">０．８～１．２</text>
<text x="134" y="85.5">９</text>
<text x="142.4" y="85.5">０</text>
<text x="155.4" y="85.5">１．０</text>
<text x="158.2" y="85.5">０</text>
<text x="170.4" y="85.5">ＡＳＴＭ Ｄ１７</text>
<text x="183.3" y="85.5">４５</text>
<text x="116" y="93.7">颜色</text>
<text x="137.5" y="93.7">黑</text>
<text x="157.5" y="93.7">黑</text>
<text x="176.6" y="93.7">目视</text>
<text x="24.3" y="149.9">技术指标</text>
<text x="44" y="149.9">技术要求</text>
<text x="64.7" y="149.9">测试结果</text>
<text x="85.6" y="149.9">试验方法</text>
<text x="112.6" y="146.3">技术指标</text>
<text x="132.3" y="146.3">技术要求</text>
<text x="152.7" y="146.3">测试结果</text>
<text x="173.7" y="146.3">试验方法</text>
<text x="113.3" y="152.5">２</text>
<text x="114.7" y="152.5">３℃的</text>
<text x="25" y="156">２</text>
<text x="26.4" y="156">３℃的</text>
<text x="27.1" y="160.4">黏度</text>
<text x="43.3" y="159.9">１０～１０</text>
<text x="44.7" y="159.9">０</text>
<text x="51.7" y="159.9">６</text>
<text x="67.5" y="159.9">１７</text>
<text x="68.9" y="159.9">３</text>
<text x="82.9" y="159.9">ＡＳＴＭ Ｄ４５</text>
<text x="95.8" y="159.9">４</text>
<text x="114.3" y="160.3">Ｐａ· ｓ</text>
<text x="115.4" y="156.9">黏度</text>
<text x="134.4" y="156.4">１～５</text>
<text x="154.1" y="156.4">３．５</text>
<text x="157" y="156.4">００</text>
<text x="171.1" y="156.4">ＡＳＴＭ Ｄ４５</text>
<text x="184" y="156.4">４</text>
<text x="25.9" y="163.8">Ｐａ· ｓ</text>
<text x="112.6" y="166">环氧当量</text>
<text x="25.7" y="170.9">环氧当</text>
<text x="113.9" y="170.5">（ 含１ｇ</text>
<text x="131.6" y="173.2">１０～２０</text>
<text x="133" y="173.2">９</text>
<text x="140" y="173.2">１</text>
<text x="155.5" y="173.2">１９</text>
<text x="157" y="173.2">９</text>
<text x="170.4" y="173.2">ＡＳＴＭ Ｄ１５</text>
<text x="183.2" y="173.2">６２</text>
<text x="24.2" y="175.6">量（ 含１ｇ</text>
<text x="43.3" y="178.2">１５～１２</text>
<text x="44.7" y="178.2">８</text>
<text x="51.7" y="178.2">９</text>
<text x="67.5" y="178.2">１８</text>
<text x="68.9" y="178.2">８</text>
<text x="82.2" y="178.2">ＡＳＴＭ Ｄ１５</text>
<text x="95.1" y="178.2">６２</text>
<text x="110.5" y="179.9">材料克数）／ｇ</text>
<text x="111.2" y="175.3">环氧当量的</text>
<text x="22.2" y="184.9">材料克数）／ｇ</text>
<text x="22.9" y="180.3">环氧当量的</text>
<text x="112.6" y="191.2">立夫兰敞</text>
<text x="113.3" y="186.6">闪点（ 克</text>
<text x="134.4" y="191.6">≥２０</text>
<text x="137.9" y="191.5">３</text>
<text x="155.5" y="191.5">２６</text>
<text x="157" y="191.5">３</text>
<text x="171.8" y="191.5">ＡＳＴＭ Ｄ９</text>
<text x="184.7" y="191.5">２</text>
<text x="25.7" y="193.2">含水量</text>
<text x="28.5" y="196.6">％</text>
<text x="45.4" y="195.2">≤０．５</text>
<text x="50.3" y="195">０</text>
<text x="66.8" y="195">０．２</text>
<text x="69.6" y="195">０</text>
<text x="82.2" y="195">ＡＳＴＭ Ｄ１４</text>
<text x="95.1" y="195">７４</text>
<text x="112.6" y="195.9">口杯）／ ℃</text>
<text x="113.3" y="203.2">２</text>
<text x="114.7" y="203.2">３℃的</text>
<text x="22.9" y="208.8">立夫兰敞口</text>
<text x="25" y="204.2">闪点（ 克</text>
<text x="46.1" y="209.2">≥２０</text>
<text x="49.6" y="209.1">０</text>
<text x="67.5" y="209.1">２０</text>
<text x="68.9" y="209.1">３</text>
<text x="83.6" y="209.1">ＡＳＴＭ Ｄ９</text>
<text x="96.5" y="209.1">２</text>
<text x="115.4" y="207.6">比重</text>
<text x="130.2" y="205.5">１．０～１．０</text>
<text x="133" y="205.5">０</text>
<text x="141.4" y="205.5">２</text>
<text x="154.9" y="205.5">１．４</text>
<text x="157.7" y="205.5">１</text>
<text x="170.4" y="205.5">ＡＳＴＭ Ｄ１７</text>
<text x="183.2" y="205.5">４５</text>
<text x="25.7" y="213.5">杯）／ ℃</text>
<text x="115.4" y="213.7">外观</text>
<text x="128.1" y="213.7">淡黄色透明液体 淡黄色透明液体</text>
<text x="176.6" y="213.7">目视</text>
<text x="27.1" y="220">比重</text>
<text x="41.9" y="220.3">１．６～１．７</text>
<text x="44.7" y="220.3">１</text>
<text x="53.1" y="220.3">１</text>
<text x="66.8" y="220.3">１．７</text>
<text x="69.6" y="220.3">１</text>
<text x="82.2" y="220.3">ＡＳＴＭ Ｄ１７</text>
<text x="95.1" y="220.3">４５</text>
<text x="27.1" y="225.6">外观</text>
<text x="42.6" y="225.6">透明琥珀状</text>
<text x="63.3" y="225.6">透明琥珀状</text>
<text x="88.4" y="225.6">目视</text>
</g>
<g font-size="1.9">
<text x="99.3" y="67.1">ｗ</text>
<text x="34.4" y="72.7">ｗ</text>
<text x="40.8" y="78.2">ｗ</text>
<text x="99.3" y="83.8">ｗ</text>
<text x="44.8" y="246">ｈ</text>
<text x="78.2" y="246">ｈ</text>
<text x="99.5" y="251.5">ｈ</text>
<text x="26.6" y="257.1">ｈ</text>
<text x="175.5" y="253.2">［１２］</text>
</g>
<g font-size="1.6">
<text x="142.2" y="33.3">ｗ</text>
<text x="142.3" y="140.3">ｈ</text>
<text x="53.5" y="144.2">ｗ</text>
</g>
</svg>
